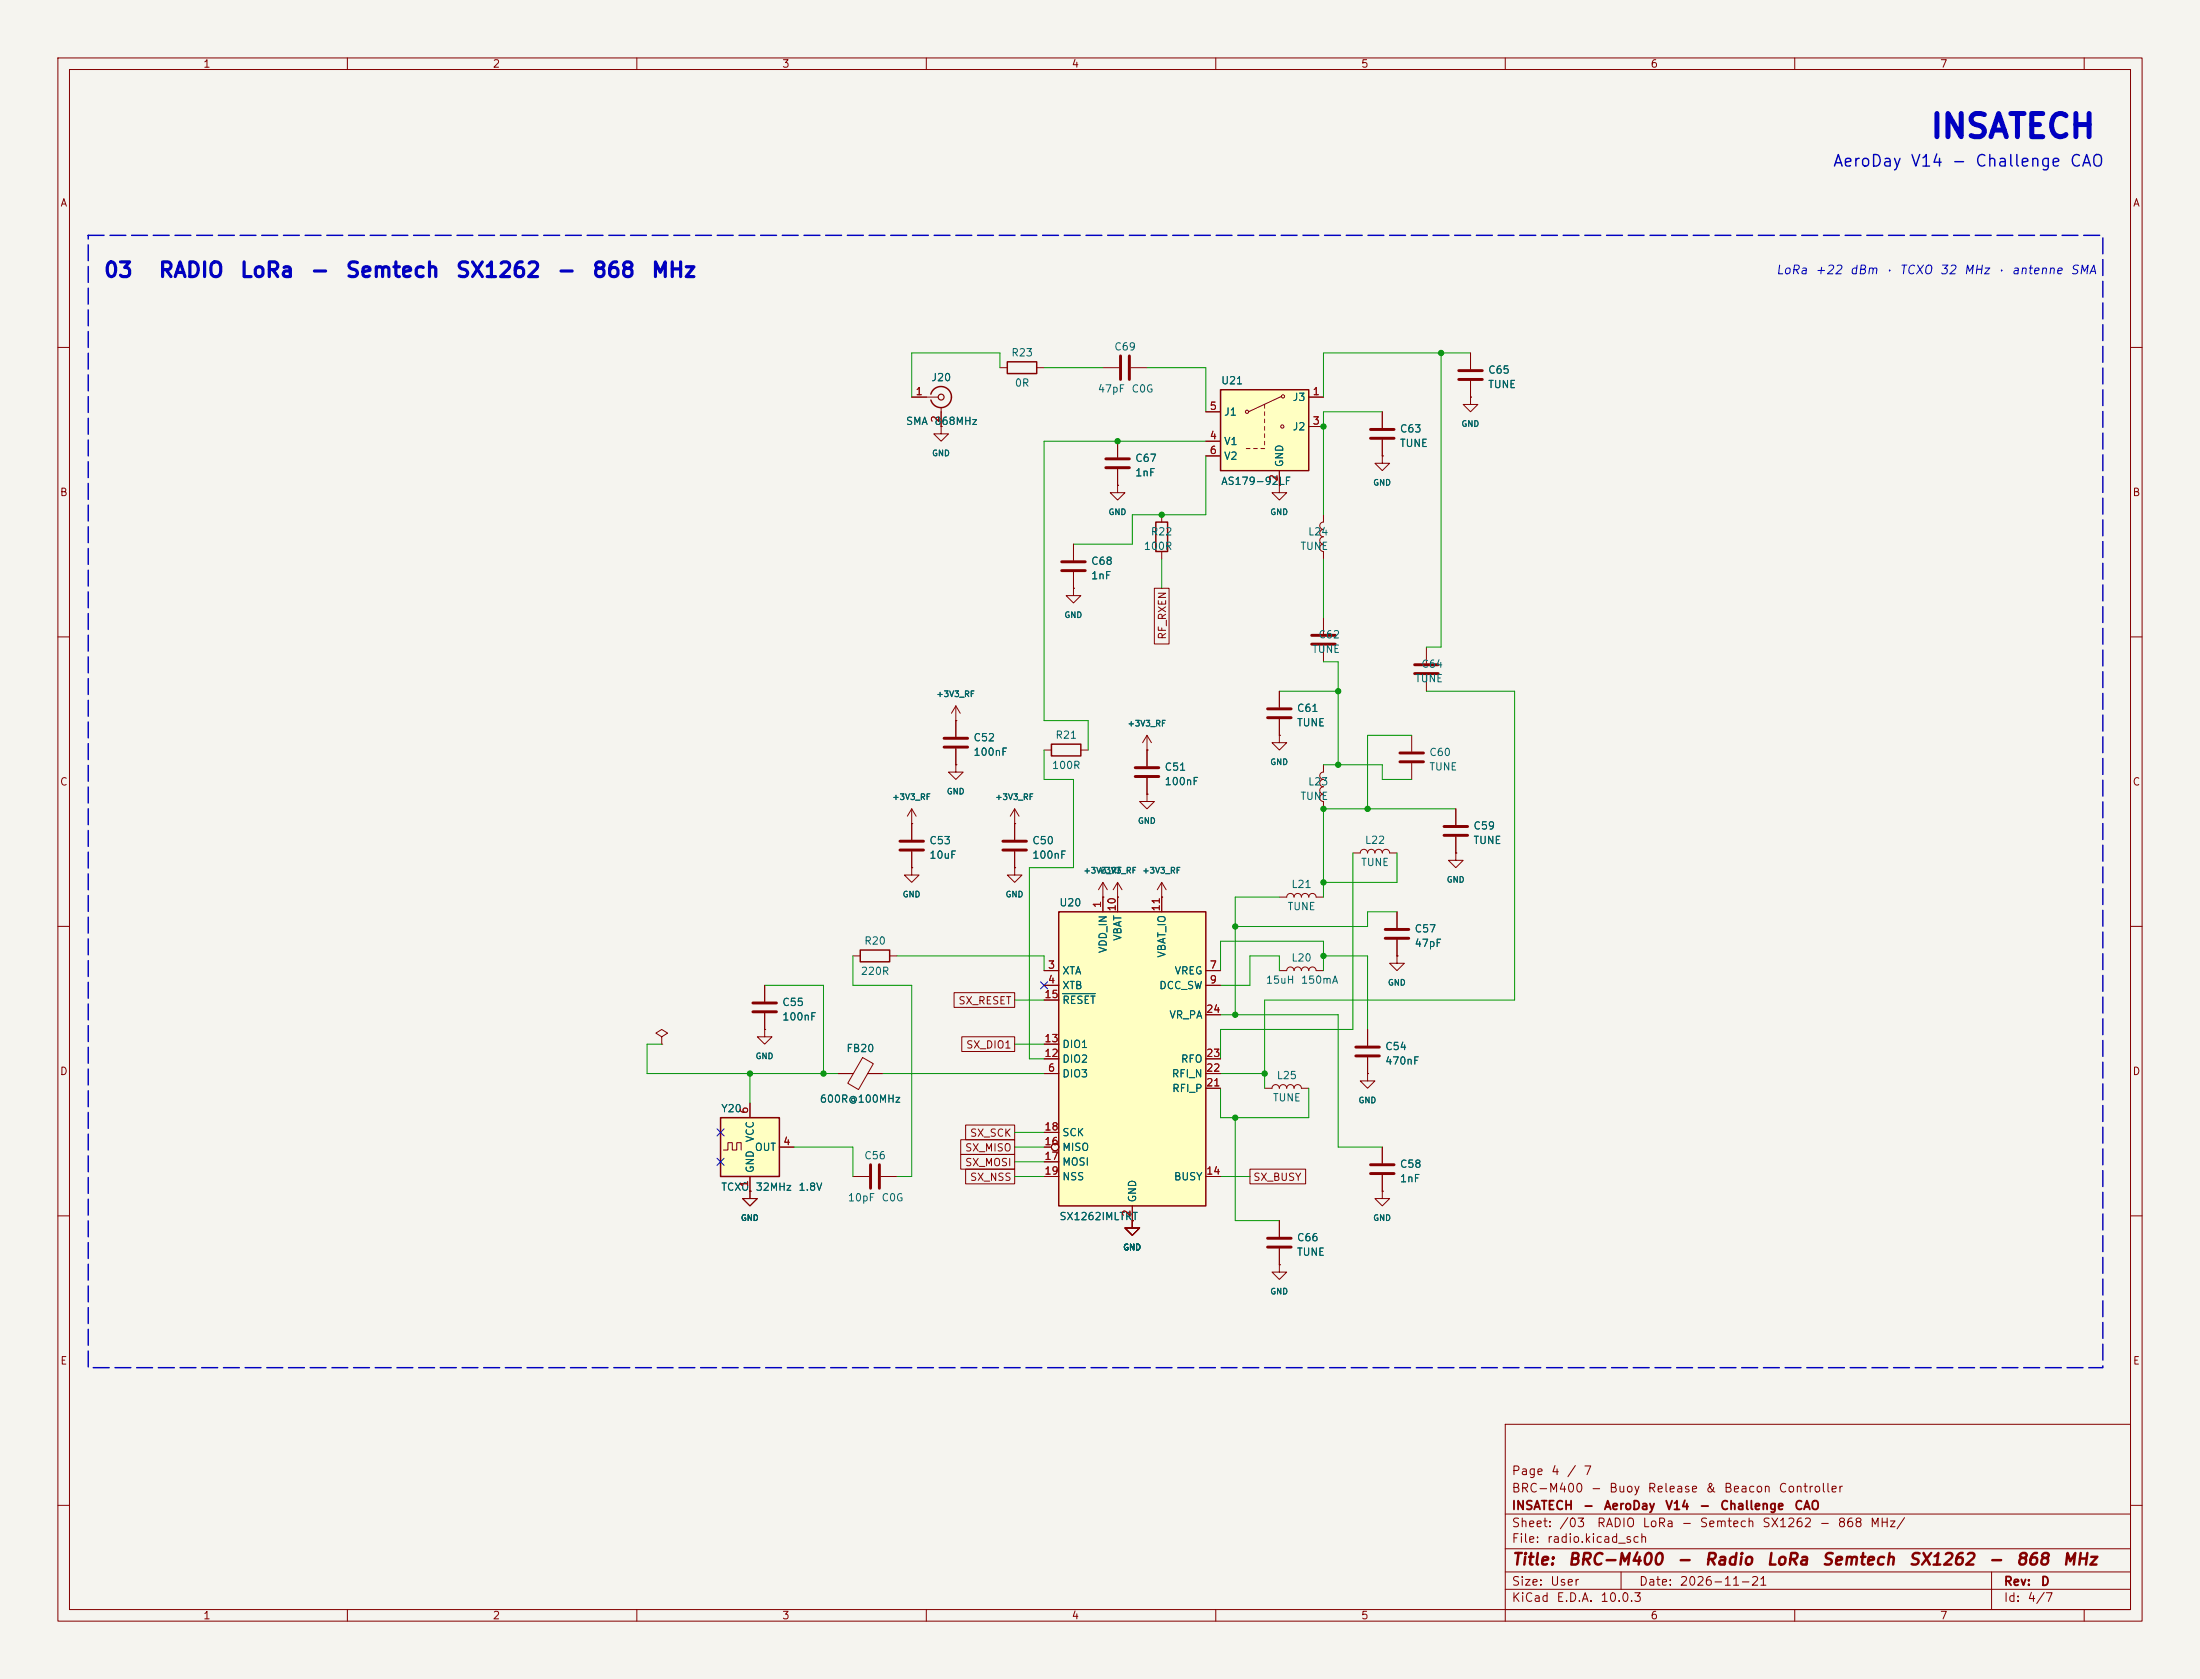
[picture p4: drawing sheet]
<svg xmlns="http://www.w3.org/2000/svg" width="380mm" height="290mm" viewBox="0 0 380 290" stroke-linecap="round" stroke-linejoin="round" font-family="sans-serif">
<path d="M0 0h380v290h-380z" fill="#f5f4ef" stroke="#f5f4ef" stroke-width=".17"/>
<g fill="none" stroke="#840000" stroke-width=".17">
<path d="M10 10h360v270h-360zM12 12h356v266h-356zM60 10v2M110 10v2M160 10v2M210 10v2M260 10v2M310 10v2M360 10v2M10 60h2M368 60h2M10 110h2"/>
<path d="M228.6 106.7v2.8M228.6 111.5v2.8M368 110h2M198.1 129.5h.1M198.1 127l-.7 1.3M198.1 127l.8 1.3M198.1 127v2.5M10 160h2M368 160h2M10 210h2M368 210h2M260 246h108v32h-108z"/>
<path d="M10 260h2M60 278v2M110 278v2M160 278v2M210 278v2M260 278v2M260 274.5h108M260 271.5h108M260 267.5h108M260 261.5h108M280 271.5v3M310 278v2"/>
<path d="M344 271.5v6.5M360 278v2M368 260h2"/>
</g>
<path d="M226.6 111.3h4M226.6 109.7h4" fill="none" stroke="#840000" stroke-width=".51"/>
<path d="M182.9 157.5h25.4v50.8h-25.4z" fill="#ffffc2"/>
<path d="M181.6 128.5h5.1v2.1h-5.1zM182.9 157.5h25.4v50.8h-25.4z" fill="none" stroke="#840000" stroke-width=".25"/>
<g fill="none" stroke="#840000" stroke-width=".17">
<path d="M190.5 63.5h2.8M195.3 63.5h2.8M238.8 78.7v1.3h1.2l-1.2 1.3-1.3-1.3h1.3M238.8 78.7h.1M238.8 71.1v2.8M238.8 76v2.7M254 68.6v1.3h1.3l-1.3 1.2-1.3-1.2h1.3M254 68.6h.1M254 61v2.8M254 65.8v2.8M185.4 94v2.8M185.4 98.8v2.8"/>
<path d="M246.4 111.8v2.8M246.4 116.6v2.8M180.3 129.5h1.3M186.7 129.5h1.3M198.1 137.2v1.2h1.3l-1.3 1.3-1.3-1.3h1.3M198.1 137.2h.1M243.8 127v2.8M243.8 131.8v2.8M251.5 139.7v2.8M190.5 154.9h.1M190.5 152.4v5.1M190.5 152.4l-.8 1.3"/>
<path d="M190.5 152.4l.8 1.3M193 154.9h.1M193 152.4v5.1M193 152.4l-.7 1.3M193 152.4l.8 1.3M200.7 154.9h.1M200.7 152.4v5.1M200.7 152.4l-.8 1.3M200.7 152.4l.7 1.3M221 154.9h1.2a.64 .64 0 0 1 .7-.6 .64 .64 0 0 1 .6 .6 .64 .64 0 0 1 .7-.6 .64 .64 0 0 1 .6 .6 .64 .64 0 0 1 .6-.6 .64 .64 0 0 1 .7 .6 .64 .64 0 0 1 .6-.6 .64 .64 0 0 1 .6 .6h1.3M233.7 147.3h1.2a.64 .64 0 0 1 .7-.6 .64 .64 0 0 1 .6 .6 .64 .64 0 0 1 .7-.6 .64 .64 0 0 1 .6 .6 .64 .64 0 0 1 .6-.6 .64 .64 0 0 1 .7 .6 .64 .64 0 0 1 .6-.6 .64 .64 0 0 1 .6 .6h1.3M241.3 157.5v2.8"/>
<path d="M251.5 147.3v1.3h1.2l-1.2 1.3-1.3-1.3h1.3M251.5 147.3h.1M251.5 144.5v2.8M132.1 177.8v1.3h1.2l-1.2 1.2-1.3-1.2h1.3M132.1 177.8h.1M132.1 170.2v2.8M132.1 175v2.8M180.3 167.6h2.6M180.3 170.2h2.6M180.3 172.7h2.6M208.3 167.6h2.5M208.3 170.2h2.5"/>
<path d="M208.3 175.3h2.5M221 167.6h1.2a.64 .64 0 0 1 .7-.6 .64 .64 0 0 1 .6 .6 .64 .64 0 0 1 .7-.6 .64 .64 0 0 1 .6 .6 .64 .64 0 0 1 .6-.6 .64 .64 0 0 1 .7 .6 .64 .64 0 0 1 .6-.6 .64 .64 0 0 1 .6 .6h1.3M236.2 177.8v2.8M241.3 165.1v1.3h1.3l-1.3 1.2-1.3-1.2h1.3M241.3 165.1h.1M241.3 162.3v2.8M144.8 185.4h2.6M149 182.7l1.9 1-2.6 4.5-1.9-1.1zM149.9 185.4h2.5M180.3 185.4h2.6M180.3 182.9h2.6M180.3 180.3h2.6"/>
<path d="M180.3 198.1h1.3M180.3 195.6h2.6M208.3 185.4h2.5M208.3 182.9h2.5M208.3 188h2.5M218.4 188h1.3a.64 .64 0 0 1 .6-.7 .64 .64 0 0 1 .7 .7 .64 .64 0 0 1 .6-.7 .64 .64 0 0 1 .6 .7 .64 .64 0 0 1 .7-.7 .64 .64 0 0 1 .6 .7 .64 .64 0 0 1 .7-.7 .64 .64 0 0 1 .6 .7h1.3M236.2 185.4v1.3h1.3l-1.3 1.3-1.3-1.3h1.3M236.2 185.4h.1M236.2 182.6v2.8M180.3 203.2h2.6M180.3 200.7h2.6M195.6 210.8v1.3h1.2l-1.2 1.3-1.3-1.3h1.3"/>
<path d="M195.6 210.8h.1M195.6 208.3v2.5M208.3 203.2h2.5"/>
<circle cx="182.2" cy="198.1" r=".63"/>
</g>
<path d="M183.5 171.6h5.7" fill="none" stroke="#006464" stroke-width=".17"/>
<g fill="none" stroke="#840000" stroke-width=".51">
<path d="M193.5 61.5v4M195.1 61.5v4M236.7 74.2h4.1M236.7 75.7h4.1M252 64h4M252 65.5h4M183.4 97h4.1M183.4 98.6h4.1M244.3 116.3h4.1M244.3 114.8h4.1M241.8 130.1h4.1M241.8 131.6h4.1"/>
<path d="M249.4 142.8h4.1M249.4 144.3h4.1M130 173.2h4.1M130 174.8h4.1M239.3 160.5h4M239.3 162.1h4M234.2 180.9h4.1M234.2 182.4h4.1"/>
</g>
<path d="M210.8 67.3h15.3v14h-15.3z" fill="#ffffc2"/>
<g fill="none" stroke="#840000" stroke-width=".17">
<path d="M193 76.2v2.8M208.3 76.2h2.5M208.3 71.1h2.5M208.3 78.7h2.5M215.3 77.5h.6M216.5 77.5h.7M217.8 77.5h.6M218.4 69.9v.6M218.4 71.1v.7M218.4 72.4v.6M218.4 73.7v.6M218.4 74.9v.7"/>
<path d="M218.4 76.2v.6M221.4 68.5l-5.8 2.6M226.1 68.6h2.5M226.1 73.7h2.5M193 83.8v1.3h1.3l-1.3 1.3-1.2-1.3h1.2M193 83.8h.1M193 81v2.8M221 83.8v1.3h1.2l-1.2 1.3-1.3-1.3h1.3M221 83.8h.1M221 81.3v2.5M157.5 139.7v5.3M157.5 139.7l-.8 1.3"/>
<path d="M157.5 139.7l.7 1.3M165.1 124.5h.1M165.1 132.1v1.3h1.3l-1.3 1.2-1.3-1.2h1.3M165.1 132.1h.1M165.1 121.9l-.8 1.3M165.1 121.9l.8 1.3M165.1 121.9v2.6M175.3 139.7l-.8 1.3M175.3 139.7l.7 1.3M175.3 139.7v5.3M157.5 149.9v1.2h1.2l-1.2 1.3-1.3-1.3h1.3M157.5 149.9h.1"/>
<path d="M157.5 142.2h.1M157.5 147.1v2.8M175.3 149.9v1.2h1.2l-1.2 1.3-1.3-1.3h1.3M175.3 149.9h.1M175.3 142.2h.1M175.3 147.1v2.8M114.3 179.1l1-.7-1-.6-1 .6 1 .7v1.2M147.3 165.1h1.3M153.7 165.1h1.2M114.3 180.3h.1"/>
<circle cx="215.4" cy="71.1" r=".28"/>
<circle cx="221.5" cy="73.7" r=".28"/>
<circle cx="221.6" cy="68.5" r=".28"/>
</g>
<path d="M210.8 67.3h15.3v14h-15.3zM148.6 164.1h5.1v2h-5.1z" fill="none" stroke="#840000" stroke-width=".25"/>
<path d="M191 79.3h4.1M191 80.8h4.1M155.4 145.3h4.1M155.4 146.8h4.1M173.2 145.3h4.1M173.2 146.8h4.1" fill="none" stroke="#840000" stroke-width=".51"/>
<path d="M124.5 193h10.1v10.2h-10.1z" fill="#ffffc2"/>
<path d="M160.8 68.1a1.81 1.81 0 0 1 2.8-1 1.81 1.81 0 0 1 0 2.9 1.81 1.81 0 0 1-2.8-.9M174 62.5h5.1v2h-5.1zM199.6 90.2h2.1v5.1h-2.1zM124.5 193h10.1v10.2h-10.1z" fill="none" stroke="#840000" stroke-width=".25"/>
<g fill="none" stroke="#840000" stroke-width=".17">
<path d="M157.5 68.6h4.6M162.6 73.7v1.2h1.2l-1.2 1.3-1.3-1.3h1.3M162.6 73.7h.1M162.6 70.4v3.3M172.7 63.5h1.3M179.1 63.5h1.2M193 76.2v2.8M208.3 76.2h2.5M208.3 71.1h2.5M208.3 78.7h2.5M226.1 68.6h2.5M226.1 73.7h2.5"/>
<path d="M238.8 78.7h.1M238.8 71.1v2.8M238.8 76v2.7M254 68.6h.1M254 61v2.8M254 65.8v2.8M185.4 94v2.8M185.4 98.8v2.8M193 83.8h.1M193 81v2.8M200.7 88.9v1.3M200.7 95.3v1.2"/>
<path d="M221 83.8h.1M221 81.3v2.5M228.6 94a.64 .64 0 0 0-.6 .6 .64 .64 0 0 0 .6 .7v1.2M228.6 88.9v1.3a.64 .64 0 0 0-.6 .6 .64 .64 0 0 0 .6 .6 .64 .64 0 0 0-.6 .7 .64 .64 0 0 0 .6 .6 .64 .64 0 0 0-.6 .6 .64 .64 0 0 0 .6 .7M185.4 101.6v1.3h1.3l-1.3 1.2-1.3-1.2h1.3M185.4 101.6h.1M199.4 101.6h2.5v9.6h-2.5zM221 119.4v2.8M165.1 124.5h.1M165.1 132.1h.1M165.1 124.5v2.8M165.1 129.3v2.8"/>
<path d="M198.1 137.2h.1M198.1 129.5h.1M198.1 129.5v2.8M198.1 134.4v2.8M221 127v1.3h1.2l-1.2 1.2-1.3-1.2h1.3M221 127h.1M221 124.2v2.8M228.6 137.2a.64 .64 0 0 0-.6 .6 .64 .64 0 0 0 .6 .6v1.3M228.6 134.6a.64 .64 0 0 0-.6 .7 .64 .64 0 0 0 .6 .6 .64 .64 0 0 0-.6 .6 .64 .64 0 0 0 .6 .7M228.6 132.1v1.2a.64 .64 0 0 0-.6 .7 .64 .64 0 0 0 .6 .6M251.5 139.7v2.8M157.5 149.9h.1"/>
<path d="M157.5 142.2h.1M157.5 142.2v2.8M157.5 147.1v2.8M175.3 149.9h.1M175.3 142.2h.1M175.3 142.2v2.8M175.3 147.1v2.8M190.5 154.9h.1M190.5 154.9v2.6M193 154.9h.1M193 154.9v2.6M200.7 154.9h.1"/>
<path d="M200.7 154.9v2.6M241.3 157.5v2.8M251.5 147.3h.1M251.5 144.5v2.8M132.1 177.8h.1M132.1 170.2v2.8M132.1 175v2.8M164.8 171.5h10.5v2.5h-10.5zM166.1 179.1h9.2v2.5h-9.2zM180.3 167.6h2.6M180.3 170.2h2.6M180.3 172.7h2.6"/>
<path d="M208.3 167.6h2.5M208.3 170.2h2.5M208.3 175.3h2.5M236.2 177.8v2.8M241.3 165.1h.1M241.3 162.3v2.8M125 198.6h.7v-1.2h.8v1.2h.8v-1.2h.7v1.2M129.5 190.5v2.5M134.6 198.1h2.6M144.8 185.4h2.5M149.9 185.4h2.5M165.9 196.9h9.4v2.5h-9.4z"/>
<path d="M165.9 199.4h9.4v2.5h-9.4zM166.8 194.3h8.5v2.6h-8.5zM180.3 198.1h1.3M180.3 185.4h2.6M180.3 182.9h2.6M180.3 180.3h2.6M180.3 195.6h2.6M208.3 185.4h2.5M208.3 182.9h2.5M208.3 188h2.5M236.2 185.4h.1M236.2 182.6v2.8"/>
<path d="M238.8 198.1v2.8M129.5 205.7v1.3h1.3l-1.3 1.3-1.2-1.3h1.2M129.5 205.7h.1M129.5 203.2v2.5M147.3 203.2h2.8M152.1 203.2h2.8M166.8 201.9h8.5v2.6h-8.5zM180.3 203.2h2.6M180.3 200.7h2.6M195.6 210.8v1.3h1.2l-1.2 1.3-1.3-1.3h1.3M195.6 210.8h.1M195.6 208.3v2.5"/>
<path d="M208.3 203.2h2.5M215.9 201.9h9.6v2.6h-9.6zM221 218.4v1.3h1.2l-1.2 1.3-1.3-1.3h1.3M221 218.4h.1M221 210.8v2.8M221 215.7v2.7M238.8 205.7v1.3h1.2l-1.2 1.3-1.3-1.3h1.3M238.8 205.7h.1M238.8 203v2.7"/>
<circle cx="182.2" cy="198.1" r=".63"/>
</g>
<path d="M163.1 127.5h4M163.1 129h4M196.1 132.6h4.1M196.1 134.1h4.1M218.9 122.4h4.1M218.9 124h4.1M150.4 201.2v4M151.9 201.2v4M218.9 213.9h4.1M218.9 215.4h4.1M236.7 201.2h4.1M236.7 202.7h4.1" fill="none" stroke="#840000" stroke-width=".51"/>
<circle cx="162.6" cy="68.6" r=".51" fill="none" stroke="#840000" stroke-width=".2"/>
<g fill="none" stroke="#009600" stroke-width=".17">
<path d="M172.7 63.5v-2.5h-15.2v7.6M180.3 63.5h10.2M198.1 63.5h10.2v7.6M208.3 78.7v10.2h-12.7v5.1h-10.2M208.3 76.2h-28v48.3h7.7v5M238.8 71.1h-10.2v17.8M248.9 61v50.8h-2.5M254 61h-25.4v7.6M200.7 96.5v5.1M228.6 96.5v10.2M221 119.4h10.1M228.6 114.3h2.5v17.8"/>
<path d="M246.4 119.4h15.2v53.3h-43.2v15.3M180.3 129.5v5.1h5.1v15.3h-7.6v33h2.5M228.6 132.1h10.2v2.5h5M243.8 127h-7.6v12.7M251.5 139.7h-22.9v15.2M221 154.9h-7.6v20.4M233.7 147.3v30.5h-22.9v5.1M241.3 147.3v5.1h-12.7M241.3 157.5h-5.1v2.5h-22.8M132.1 170.2h10.1v15.2M147.3 165.1v5.1h10.2v33h-2.6M154.9 165.1h25.4v2.5"/>
<path d="M175.3 172.7h5M210.8 167.6v-5h17.8v5M210.8 175.3h20.3v22.8h7.7M221 167.6v-2.5h-5.1v5.1h-5.1M228.6 165.1h7.6v12.7M114.3 180.3h-2.5v5.1h33M129.5 185.4v5.1M137.2 198.1h10.1v5.1M152.4 185.4h27.9M175.3 180.3h5M175.3 198.1h5M175.3 195.6h5"/>
<path d="M210.8 188v5h15.3v-5M210.8 185.4h7.6M213.4 193v17.8h7.6M175.3 203.2h5M175.3 200.7h5M210.8 203.2h5.1"/>
</g>
<path d="M179.7 169.6l1.2 1.2M180.9 169.6l-1.2 1.2M123.9 195l1.2 1.2M125.1 195l-1.2 1.2M123.9 200.1l1.2 1.2M125.1 200.1l-1.2 1.2" fill="none" stroke="#000084" stroke-width=".17"/>
<path d="M15.2 40.6h348v195.6h-348z" fill="none" stroke="#0000c2" stroke-width=".25" stroke-dasharray="2.7 1"/>
<path d="M183.5 171.6h5.7" fill="none" stroke="#006464" stroke-width=".17"/>
<g fill="#009600" stroke="#009600" stroke-width=".17">
<circle cx="231.1" cy="119.4" r=".46"/>
<circle cx="228.6" cy="73.7" r=".46"/>
<circle cx="231.1" cy="132.1" r=".46"/>
<circle cx="228.6" cy="139.7" r=".46"/>
<circle cx="236.2" cy="139.7" r=".46"/>
<circle cx="248.9" cy="61" r=".46"/>
<circle cx="228.6" cy="165.1" r=".46"/>
<circle cx="228.6" cy="152.4" r=".46"/>
<circle cx="213.4" cy="175.3" r=".46"/>
<circle cx="213.4" cy="160" r=".46"/>
<circle cx="213.4" cy="193" r=".46"/>
<circle cx="218.4" cy="185.4" r=".46"/>
<circle cx="142.2" cy="185.4" r=".46"/>
<circle cx="129.5" cy="185.4" r=".46"/>
<circle cx="193" cy="76.2" r=".46"/>
<circle cx="200.7" cy="88.9" r=".46"/>
</g>
<text font-size="4" fill="#0000c2" x="333.2" y="24.8">INSATECH</text>
<g font-size="2.5" fill="#0000c2">
<text x="17.8" y="48.5">03</text>
<text x="27.2" y="48.5">RADIO</text>
<text x="41.3" y="48.5">LoRa</text>
<text x="53.4" y="48.5">-</text>
<text x="59.5" y="48.5">Semtech</text>
<text x="78.6" y="48.5">SX1262</text>
<text x="96" y="48.5">-</text>
<text x="102.1" y="48.5">868</text>
<text x="112.4" y="48.5">MHz</text>
</g>
<text font-size="2" fill="#0000c2" x="316.5" y="29.3">AeroDay V14 - Challenge CAO</text>
<g font-size="2" fill="#840000">
<text x="261" y="270.8">Title:</text>
<text x="270.7" y="270.8">BRC-M400</text>
<text x="289.5" y="270.8">-</text>
<text x="294.3" y="270.8">Radio</text>
<text x="305" y="270.8">LoRa</text>
<text x="314.5" y="270.8">Semtech</text>
<text x="329.5" y="270.8">SX1262</text>
<text x="343.3" y="270.8">-</text>
<text x="348.1" y="270.8">868</text>
<text x="356.1" y="270.8">MHz</text>
</g>
<g font-size="1.5" fill="#0000c2">
<text x="306.6" y="47.7">LoRa</text>
<text x="313.4" y="47.7">+22</text>
<text x="319.4" y="47.7">dBm</text>
<text x="325.5" y="47.7">·</text>
<text x="328" y="47.7">TCXO</text>
<text x="334.9" y="47.7">32</text>
<text x="339.1" y="47.7">MHz</text>
<text x="344.9" y="47.7">·</text>
<text x="347.3" y="47.7">antenne</text>
<text x="357.5" y="47.7">SMA</text>
</g>
<g font-size="1.5" fill="#840000">
<text x="261" y="255.2">Page</text>
<text x="267.8" y="255.2">4</text>
<text x="270.5" y="255.2">/</text>
<text x="273.4" y="255.2">7</text>
<text x="261" y="261.2">INSATECH</text>
<text x="261" y="258.2">BRC-M400</text>
<text x="273.3" y="261.2">-</text>
<text x="274.7" y="258.2">-</text>
<text x="276.9" y="261.2">AeroDay</text>
<text x="277.8" y="258.2">Buoy</text>
<text x="284.5" y="258.2">Release</text>
<text x="287.5" y="261.2">V14</text>
<text x="293.4" y="261.2">-</text>
<text x="294.5" y="258.2">&amp;</text>
<text x="297" y="261.2">Challenge</text>
<text x="297.6" y="258.2">Beacon</text>
<text x="307.1" y="258.2">Controller</text>
<text x="309.8" y="261.2">CAO</text>
<text x="261" y="266.9">File:</text>
<text x="261" y="264.2">Sheet:</text>
<text x="267.1" y="266.9">radio.kicad_sch</text>
<text x="269.2" y="264.2">/03</text>
<text x="275.7" y="264.2">RADIO</text>
<text x="283.6" y="264.2">LoRa</text>
<text x="290.3" y="264.2">-</text>
<text x="293.5" y="264.2">Semtech</text>
<text x="304.3" y="264.2">SX1262</text>
<text x="314.1" y="264.2">-</text>
<text x="317.3" y="264.2">868</text>
<text x="322.9" y="264.2">MHz/</text>
<text x="261" y="274.3">Size:</text>
<text x="267.7" y="274.3">User</text>
<text x="283" y="274.3">Date:</text>
<text x="290" y="274.3">2026-11-21</text>
<text x="346" y="274.3">Rev:</text>
<text x="352.4" y="274.3">D</text>
<text x="261" y="277.1">KiCad</text>
<text x="268.7" y="277.1">E.D.A.</text>
<text x="276.3" y="277.1">10.0.3</text>
<text x="346" y="277.1">Id:</text>
<text x="350.1" y="277.1">4/7</text>
</g>
<g font-size="1.3" fill="#840000">
<text x="35" y="12">1</text>
<text x="85" y="12">2</text>
<text x="135" y="12">3</text>
<text x="185" y="12">4</text>
<text x="235" y="12">5</text>
<text x="285" y="12">6</text>
<text x="335" y="12">7</text>
<text x="10.3" y="36">A</text>
<text x="368.3" y="36">A</text>
<text x="10.3" y="86">B</text>
<text x="368.3" y="86">B</text>
<text x="201.7" y="110.6" transform="rotate(-90 201.7 110.6)">RF_RXEN</text>
<text x="10.3" y="136">C</text>
<text x="368.3" y="136">C</text>
<text x="165.4" y="173.8">SX_RESET</text>
<text x="166.8" y="181.4">SX_DIO1</text>
<text x="10.3" y="186">D</text>
<text x="368.3" y="186">D</text>
<text x="167.4" y="196.7">SX_SCK</text>
<text x="166.6" y="199.2">SX_MISO</text>
<text x="166.6" y="201.7">SX_MOSI</text>
<text x="167.4" y="204.3">SX_NSS</text>
<text x="216.4" y="204.3">SX_BUSY</text>
<text x="10.3" y="236">E</text>
<text x="368.3" y="236">E</text>
<text x="35" y="280">1</text>
<text x="85" y="280">2</text>
<text x="135" y="280">3</text>
<text x="185" y="280">4</text>
<text x="235" y="280">5</text>
<text x="285" y="280">6</text>
<text x="335" y="280">7</text>
</g>
<g font-size="1.3" fill="#006464">
<text x="174.6" y="61.9">R23</text>
<text x="192.4" y="60.8">C69</text>
<text x="256.9" y="64.8">C65</text>
<text x="160.8" y="66.2">J20</text>
<text x="175.2" y="67.1">0R</text>
<text x="189.5" y="68.1">47pF</text>
<text x="195.3" y="68.1">C0G</text>
<text x="210.8" y="66.7">U21</text>
<text x="223.2" y="69.6">J3</text>
<text x="256.9" y="67.3">TUNE</text>
<text x="156.4" y="73.7">SMA</text>
<text x="161.3" y="73.7">868MHz</text>
<text x="211.3" y="77.2">V1</text>
<text x="211.3" y="72.1">J1</text>
<text x="223.2" y="74.6">J2</text>
<text x="241.7" y="75">C63</text>
<text x="241.7" y="77.5">TUNE</text>
<text x="196" y="82.6">1nF</text>
<text x="196" y="80.1">C67</text>
<text x="211.3" y="79.7">V2</text>
<text x="222" y="80.8" transform="rotate(-90 222 80.8)">GND</text>
<text x="210.8" y="84.1">AS179-92LF</text>
<text x="197.5" y="95.3">100R</text>
<text x="198.7" y="92.8">R22</text>
<text x="224.5" y="95.3">TUNE</text>
<text x="225.8" y="92.8">L24</text>
<text x="188.4" y="100.4">1nF</text>
<text x="188.4" y="97.9">C68</text>
<text x="226.5" y="113.1">TUNE</text>
<text x="227.6" y="110.6">C62</text>
<text x="244.3" y="118.1">TUNE</text>
<text x="245.4" y="115.6">C64</text>
<text x="223.9" y="123.3">C61</text>
<text x="223.9" y="125.8">TUNE</text>
<text x="168" y="130.8">100nF</text>
<text x="168" y="128.3">C52</text>
<text x="182.2" y="127.9">R21</text>
<text x="246.8" y="130.9">C60</text>
<text x="181.6" y="133.1">100R</text>
<text x="201.1" y="135.9">100nF</text>
<text x="201.1" y="133.4">C51</text>
<text x="225.8" y="136">L23</text>
<text x="246.8" y="133.4">TUNE</text>
<text x="224.5" y="138.5">TUNE</text>
<text x="254.4" y="143.6">C59</text>
<text x="160.4" y="146.1">C53</text>
<text x="160.4" y="148.6">10uF</text>
<text x="178.2" y="148.6">100nF</text>
<text x="178.2" y="146.1">C50</text>
<text x="235" y="149.9">TUNE</text>
<text x="235.7" y="146.1">L22</text>
<text x="254.4" y="146.1">TUNE</text>
<text x="223" y="153.7">L21</text>
<text x="182.9" y="156.9">U20</text>
<text x="222.3" y="157.5">TUNE</text>
<text x="244.2" y="161.4">C57</text>
<text x="149.2" y="163.5">R20</text>
<text x="191.5" y="164.7" transform="rotate(-90 191.5 164.7)">VDD_IN</text>
<text x="194" y="162.6" transform="rotate(-90 194 162.6)">VBAT</text>
<text x="201.6" y="165.5" transform="rotate(-90 201.6 165.5)">VBAT_IO</text>
<text x="223" y="166.4">L20</text>
<text x="244.2" y="163.9">47pF</text>
<text x="148.6" y="168.7">220R</text>
<text x="183.4" y="168.6">XTA</text>
<text x="183.4" y="171.2">XTB</text>
<text x="183.4" y="173.7">RESET</text>
<text x="200.1" y="171.2">DCC_SW</text>
<text x="202.8" y="168.6">VREG</text>
<text x="218.5" y="170.2">15uH</text>
<text x="224.6" y="170.2">150mA</text>
<text x="135" y="176.6">100nF</text>
<text x="135" y="174.1">C55</text>
<text x="201.9" y="176.2">VR_PA</text>
<text x="146.1" y="182">FB20</text>
<text x="183.4" y="183.9">DIO2</text>
<text x="183.4" y="181.3">DIO1</text>
<text x="203.9" y="183.9">RFO</text>
<text x="239.2" y="184.2">470nF</text>
<text x="239.2" y="181.7">C54</text>
<text x="141.5" y="190.8">600R@100MHz</text>
<text x="183.4" y="186.4">DIO3</text>
<text x="202.3" y="186.4">RFI_N</text>
<text x="202.4" y="188.9">RFI_P</text>
<text x="219.8" y="190.5">TUNE</text>
<text x="220.4" y="186.7">L25</text>
<text x="124.5" y="192.4">Y20</text>
<text x="130.5" y="197.4" transform="rotate(-90 130.5 197.4)">VCC</text>
<text x="183.4" y="196.6">SCK</text>
<text x="130.3" y="199.1">OUT</text>
<text x="130.5" y="202.7" transform="rotate(-90 130.5 202.7)">GND</text>
<text x="149.2" y="200.5">C56</text>
<text x="183.4" y="199.1">MISO</text>
<text x="183.4" y="201.6">MOSI</text>
<text x="241.7" y="202">C58</text>
<text x="124.5" y="206">TCXO</text>
<text x="130.4" y="206">32MHz</text>
<text x="137.8" y="206">1.8V</text>
<text x="146.3" y="207.8">10pF</text>
<text x="152.2" y="207.8">C0G</text>
<text x="183.4" y="204.2">NSS</text>
<text x="196.6" y="207.8" transform="rotate(-90 196.6 207.8)">GND</text>
<text x="202.7" y="204.2">BUSY</text>
<text x="241.7" y="204.5">1nF</text>
<text x="182.9" y="211.1">SX1262IMLTRT</text>
<text x="223.9" y="214.7">C66</text>
<text x="223.9" y="217.2">TUNE</text>
</g>
<g font-size="1.3" fill="#a90000">
<text x="158" y="68.6">1</text>
<text x="208.8" y="71.1">5</text>
<text x="226.6" y="68.6">1</text>
<text x="162.5" y="73.1" transform="rotate(-90 162.5 73.1)">2</text>
<text x="208.8" y="76.2">4</text>
<text x="226.6" y="73.6">3</text>
<text x="208.8" y="78.7">6</text>
<text x="221" y="83.3" transform="rotate(-90 221 83.3)">2</text>
<text x="190.5" y="156.9" transform="rotate(-90 190.5 156.9)">1</text>
<text x="193" y="157.5" transform="rotate(-90 193 157.5)">10</text>
<text x="200.6" y="157.5" transform="rotate(-90 200.6 157.5)">11</text>
<text x="180.9" y="167.6">3</text>
<text x="208.8" y="167.6">7</text>
<text x="180.3" y="172.7">15</text>
<text x="180.9" y="170.2">4</text>
<text x="208.8" y="170.2">9</text>
<text x="208.2" y="175.2">24</text>
<text x="180.3" y="182.9">12</text>
<text x="180.3" y="180.3">13</text>
<text x="180.9" y="185.4">6</text>
<text x="208.2" y="185.4">22</text>
<text x="208.2" y="182.9">23</text>
<text x="208.2" y="187.9">21</text>
<text x="129.5" y="192.5" transform="rotate(-90 129.5 192.5)">6</text>
<text x="180.3" y="195.6">18</text>
<text x="135.2" y="198.1">4</text>
<text x="180.3" y="198.1">16</text>
<text x="180.3" y="200.6">17</text>
<text x="180.3" y="203.2">19</text>
<text x="208.2" y="203.2">14</text>
<text x="129.5" y="205.2" transform="rotate(-90 129.5 205.2)">1</text>
<text x="195.6" y="210.3" transform="rotate(-90 195.6 210.3)">2</text>
</g>
<g font-size="1" fill="#006464">
<text x="252.3" y="74">GND</text>
<text x="160.9" y="79">GND</text>
<text x="191.4" y="89.2">GND</text>
<text x="219.3" y="89.2">GND</text>
<text x="237.1" y="84.1">GND</text>
<text x="183.8" y="107">GND</text>
<text x="161.7" y="120.6">+3V3_RF</text>
<text x="194.7" y="125.7">+3V3_RF</text>
<text x="163.4" y="137.5">GND</text>
<text x="219.3" y="132.4">GND</text>
<text x="154" y="138.4">+3V3_RF</text>
<text x="171.8" y="138.4">+3V3_RF</text>
<text x="196.5" y="142.5">GND</text>
<text x="155.8" y="155.2">GND</text>
<text x="173.6" y="155.2">GND</text>
<text x="189.6" y="151.1">+3V3_RF</text>
<text x="197.2" y="151.1">+3V3_RF</text>
<text x="249.8" y="152.7">GND</text>
<text x="239.6" y="170.5">GND</text>
<text x="130.4" y="183.2">GND</text>
<text x="234.6" y="190.8">GND</text>
<text x="127.9" y="211.1">GND</text>
<text x="237.1" y="211.1">GND</text>
<text x="193.9" y="216.2">GND</text>
<text x="219.3" y="223.8">GND</text>
</g>
</svg>
